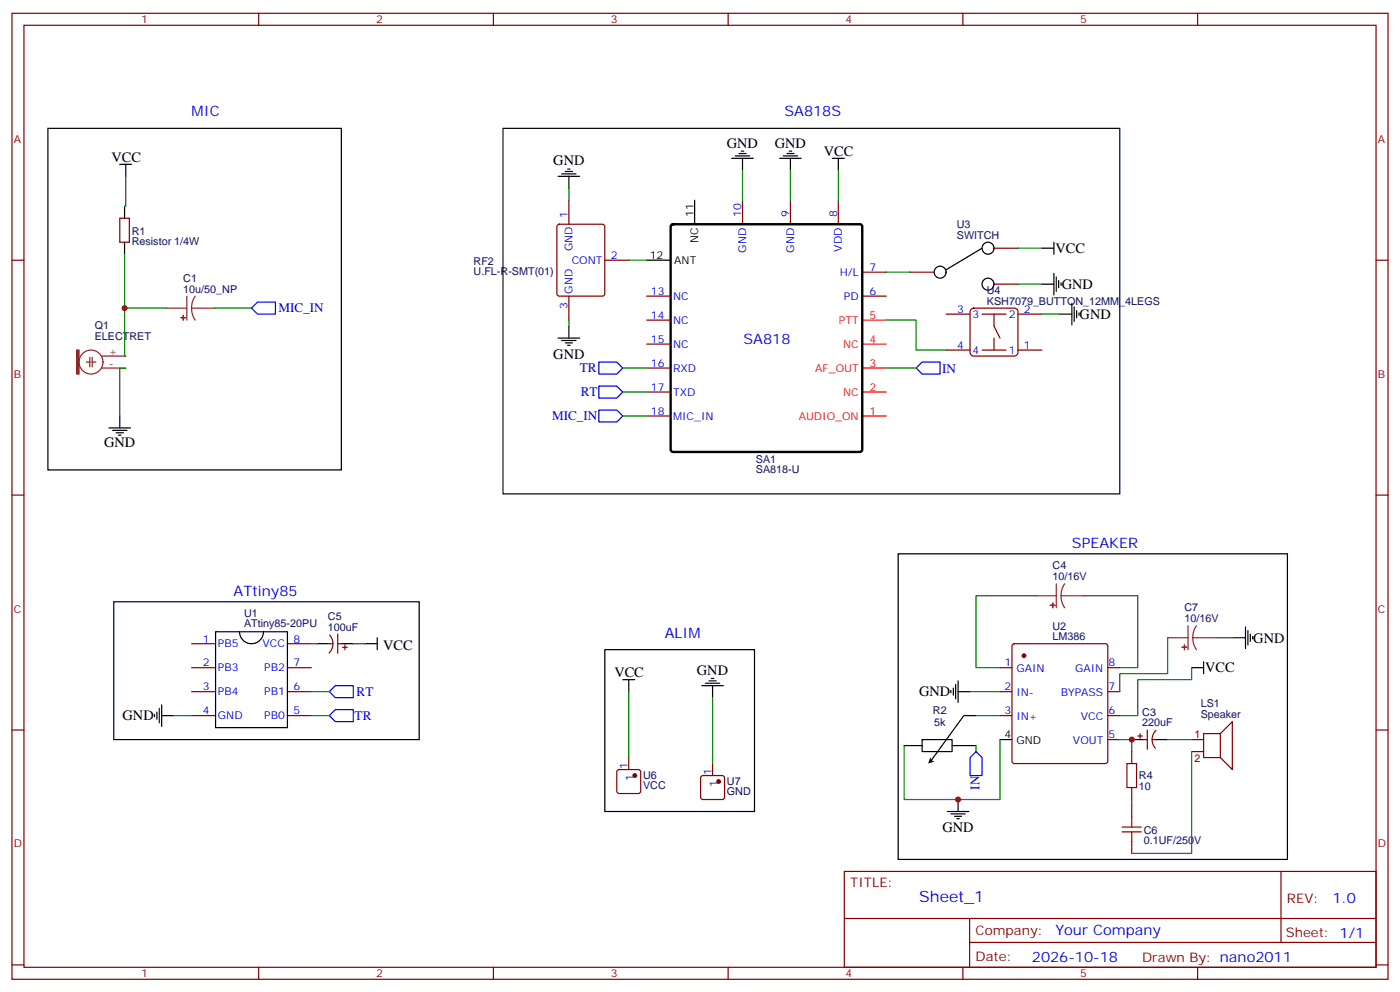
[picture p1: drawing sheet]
<svg xmlns="http://www.w3.org/2000/svg" width="412mm" height="292mm" viewBox="0 0 412 292" stroke-linecap="round" stroke-linejoin="round" font-family="sans-serif">
<g fill="none" stroke="#870000" stroke-width=".35">
<path d="M3.5 3.9h405.4v284.4h-405.4zM7.1 7.4h398.2v277.3h-398.2zM76.2 3.9v3.5M145.3 3.9v3.5M214.5 3.9v3.5M283.6 3.9v3.5M352.8 3.9v3.5M167.6 58.9v7.1M218.7 58.9v7.1M232.8 58.9v7.1M246.9 58.9v7.1M3.5 76.6h3.6"/>
<path d="M35.3 64.2h2.8v7.1h-2.8zM164.3 66.2l.4-.2h12.7l.7 .4 .1 20.1-.5 .6-13 .1-.6-.5-.1-20zM178.2 76.6h7M292.8 73.1h7.1M405.3 76.6h3.6M167.6 87.2v7M190.5 87.2h7.1M190.5 94.2h7.1M254 87.2h7.1M254 80.1h7.1M268.1 80.1h7.1M278.7 92.5h7.1"/>
<path d="M286 91.1l.8-.4h12l.6 .2 .5 .9v12l-.3 .6-.8 .4h-12l-.6-.2-.4-.8v-12zM289.3 92.5h7M292.8 83.6h7.1M292.8 92.5v3.5l1.8 3.5M292.8 99.5v3.5M299.9 92.5h7M190.5 101.3h7.1M190.5 108.3h7.1M190.5 115.4h7.1M278.7 103h7.1M289.3 103h7M299.9 103h7"/>
<path d="M190.5 122.4h7.1M3.5 145.7h3.6M405.3 145.7h3.6M56.4 189.5h7.1M56.4 196.5h7.1M84.7 189.5h7M84.7 196.5h7M97 189.5h1.1M97.1 186.9a3.8 3.8 0 0 1-.2 5.3M99.5 189.5h1M99.5 186.7v5.6M100.9 190.5h1.4"/>
<path d="M101.6 189.8v1.4M294.6 196.5h3.5M298.3 189.7l.5-.2h26.8l.5 .2 .2 .5v33.8l-.2 .5-.5 .3h-26.8l-.5-.3-.2-.5v-33.8zM326.3 196.5h3.5M3.5 214.9h3.6M56.4 203.6h7.1M56.4 210.6h7.1M84.7 203.6h7M84.7 210.6h7M294.6 203.6h3.5M294.6 210.6h3.5M326.3 203.6h3.5"/>
<path d="M326.3 210.6h3.5M326.3 217.7h3.5M335.1 216.6h1.4M335.8 215.9v1.4M336.9 217.7h1.1M338 214.9v5.6M339.4 217.7h1M340.5 215a3.8 3.8 0 0 0-.2 5.2M405.3 214.9h3.6M181.9 226.7l.5-.2h5.6l.5 .2 .2 .5v5.7l-.2 .5-.5 .2h-5.6l-.5-.3-.2-.4v-5.7zM185.2 223v3.5M206.6 228.5l.5-.2h5.6l.5 .2 .2 .5v5.6l-.2 .5-.5 .2h-5.6l-.5-.2-.2-.5v-5.6z"/>
<path d="M209.9 224.8v3.5M333.4 221.2v3.6M333.4 231.8v3.5M333.4 237.1v3.5M248.7 256.5h156.6v28.2h-156.6zM333.4 247.7v3.5M377.3 256.5v20.9M248.7 270.4h156.5M285.6 277.4h119.6M285.6 270.4v14.1M3.5 284h3.6M76.2 284.7v3.6"/>
<path d="M145.3 284.7v3.6M214.5 284.7v3.6M283.6 284.7v3.6M352.8 284.7v3.6M405.3 284h3.6"/>
</g>
<path d="M254 94.2h7.1M254 115.4h7.1M254 108.3h7.1M254 101.3h7.1M254 122.4h7.1" fill="none" stroke="#f00" stroke-width=".35"/>
<g fill="none" stroke="#000" stroke-width=".35">
<path d="M14.1 37.8h86.4v100.5h-86.4zM148.2 37.8h181.6v107.6h-181.6zM35.3 48.4h3.5M37 48.4v3.5M164.4 51.9h6.3M165.5 51.2h4.2M166.5 50.5h2.1M167.2 49.8h.7M167.6 51.9v3.5M204.6 58.9v7.1M215.5 46.6h6.4M216.6 45.9h4.2"/>
<path d="M217.7 45.2h2.1M218.4 44.5h.7M218.7 46.6v3.5M229.7 46.6h6.3M230.7 45.9h4.2M231.8 45.2h2.1M232.5 44.5h.7M232.8 46.6v3.5M245.2 46.6h3.5M246.9 46.6v3.5M36.7 60.7v3.5M36.7 71.3v3.5"/>
<path d="M190.5 76.6h7.1M289.3 73.1l-10.6 6.3M306.9 73.1h3.5M310.4 71.3v3.5M164.4 99.5h6.3M167.6 96v3.5M306.9 83.6h3.5M310.4 80.5v6.3M311.1 81.5v4.3M311.9 82.6v2.1M312.2 92.5h3.5M312.6 83.3v.7"/>
<path d="M315.7 89.3v6.3M316.4 90.3v4.3M317.1 91.4v2.1M317.9 92.1v.7M165.5 100.2h4.2M166.5 100.9h2.1M167.2 101.6h.7M32.1 126h6.4M33.2 126.7h4.2M34.2 127.4h2.1M34.9 128.1h.7M35.3 122.4v3.6"/>
<path d="M33.5 177.1h90v40.6h-90zM264.6 163h114.6v90h-114.6zM63.5 185.9h21.2v28.3h-21.2zM70.6 185.9a3.5 3.5 0 0 0 3.5 3.6 3.5 3.5 0 0 0 3.5-3.6M93.5 189.5h3.5M100.5 189.5h3.6M107.6 189.5h3.5M111.1 187.7v3.5M178.2 191.2h44v47.7h-44zM209.5 199.7h.8M351 196.5h3.5M354.5 194.8v3.5"/>
<path d="M363.4 187.7h3.5M366.9 184.5v6.4M367.6 185.6v4.2M368.3 186.7v2.1M369 187.4v.7M45.5 210.3v.7M46.2 209.6v2.1M46.9 208.5v4.3M47.6 210.6h3.6M47.6 207.5v6.3M183.4 200.1h3.6M185.2 200.1v3.5"/>
<path d="M206.7 201.8h6.4M207.8 201.1h4.2M208.8 200.4h2.2M209.9 201.8v3.6M266.3 219.5h5.3M271.6 217.7h8.9v3.5h-8.9zM280.1 203.2v.7M280.5 219.5h7M280.8 202.5v2.1M281.5 201.5v4.2M282.2 200.4v6.4M282.2 203.6h3.6"/>
<path d="M283.9 210.7l-10 13.6M284 210.6h3.5M294.6 217.7h3.5M333.4 217.7h3.5M340.4 217.7h3.6M279 238.9h6.4M280.1 239.6h4.2M282.2 235.3v3.6M281.2 240.3h2.1M281.9 241h.7"/>
<circle cx="291" cy="73.1" r="1.76"/>
<circle cx="276.9" cy="80.1" r="1.76"/>
<circle cx="291" cy="83.6" r="1.76"/>
</g>
<path d="M197.8 66.2l.5-.2h55l.5 .2 .2 .5v65.6l-.2 .5-.5 .2h-55l-.5-.2-.2-.5v-65.6z" fill="none" stroke="#000" stroke-width=".71"/>
<g fill="#8c2424" stroke="#8c2424" stroke-width=".35">
<path d="M53.3 93.5h1.4z"/>
<path d="M54 92.8v1.4z"/>
<path d="M22.6 103h.7v7.1h-.7z"/>
<path d="M309.4 178.2h1.4z"/>
<path d="M310.1 177.5v1.4z"/>
<path d="M348.2 190.5h1.4z"/>
<path d="M348.9 189.8v1.4z"/>
</g>
<g fill="none" stroke="#8c2424" stroke-width=".35">
<path d="M49 90.7h6M55 87.2v7M56.4 90.7l.3 1.9 .8 1.6M56.4 90.7h6.7M57.5 87.2l-.8 1.6-.3 1.9M25.4 106.6h1.1M26.5 105.2v2.8M27.2 106.6h1M27.2 105.2v2.8M30 108.3h7M30 104.8h7M305.2 175.4h5.9"/>
<path d="M311.1 171.8v7.1M312.6 175.4l.2 1.8 .8 1.7M312.6 175.4h6.7M313.6 171.8l-.8 1.7-.2 1.9M344 187.7h6M350 184.2v7M351.4 187.7l.2 1.9 .8 1.6M351.4 187.7h6.7M352.4 184.2l-.8 1.7-.2 1.8"/>
<circle cx="26.8" cy="106.6" r="3.5"/>
</g>
<g fill="none" stroke="#008700" stroke-width=".35">
<path d="M37 51.9v8.8h-.3M167.6 55.4v3.5M218.7 50.1v8.8M232.8 50.1v8.8M246.9 50.1v8.8M36.7 74.8v30h.3M185.2 76.6h5.3M299.9 73.1h7M36.7 90.7h12.3M63.1 90.7h11M167.6 94.2v1.8M261.1 94.2h8.8v8.8h8.8"/>
<path d="M261.1 80.1h7M299.9 83.6h7M306.9 92.5h5.3M37 108.3h-1.7v14.1M183.4 115.4h7.1M183.4 108.3h7.1M261.1 108.3h8.8M183.4 122.4h7.1M305.2 175.4h-17.7v21.1h7.1M319.3 175.4h15.8v21.1h-5.3M91.7 189.5h1.8M104.1 189.5h3.5"/>
<path d="M344 187.7v10.6h-14.2v5.3M351 196.5v3.6h-15.9v10.5h-5.3M358.1 187.7h5.3M51.2 210.6h5.2M91.7 210.6h5.3M91.7 203.6h5.3M185.2 203.6v19.4M209.9 205.4v19.4M285.8 203.6h8.8M287.5 210.6h7.1M287.5 219.5v1.7M294.6 217.7v17.6h-28.3v-15.8"/>
<path d="M329.8 217.7h3.6v3.5M344 217.7h7M333.4 235.3v1.8M351 221.2v30h-17.6"/>
</g>
<g fill="#870000" stroke="#870000" stroke-width=".35">
<circle cx="301.6" cy="193" r=".53"/>
<circle cx="187" cy="228.3" r=".53"/>
<circle cx="211.7" cy="230" r=".53"/>
</g>
<path d="M274 222.9l.3 .9 1 .3-1.9 .7z" fill="#000"/>
<path d="M351 217.7h3.5M354.5 215.9h5v7.1h-5zM359.5 215.9l3.5-3.5v14.1l-3.5-3.5M351 221.2h3.5" fill="none" stroke="#850000" stroke-width=".35"/>
<path d="M74.1 90.7l1.7-1.8h5.3v3.6h-5.3zM176.4 113.6h5.3l1.7 1.8-1.7 1.8h-5.3zM176.4 106.6h5.3l1.7 1.7-1.7 1.8h-5.3zM269.9 108.3l1.7-1.7h5.3v3.5h-5.3zM176.4 120.7h5.3l1.7 1.7-1.7 1.8h-5.3zM97 210.6l1.8-1.7h5.3v3.5h-5.3zM97 203.6l1.8-1.8h5.3v3.6h-5.3zM287.5 221.2l1.8 1.8v5.3h-3.5v-5.3z" fill="none" stroke="#00f" stroke-width=".35"/>
<path d="M332 224.8h2.8v7h-2.8zM330.6 243.5h5.6M330.6 244.9h5.6M333.4 240.6v2.9M333.4 244.9v2.8" fill="none" stroke="#a10000" stroke-width=".35"/>
<g fill="#c00">
<circle cx="36.7" cy="90.7" r=".88"/>
<circle cx="282.2" cy="235.3" r=".88"/>
<circle cx="333.4" cy="217.7" r=".88"/>
</g>
<text font-size="4.6" fill="#00f" x="270.8" y="265.5">Sheet_1</text>
<g font-size="4.2" fill="#00f">
<text x="56.4" y="34.3">MIC</text>
<text x="231.1" y="34.3">SA818S</text>
<text x="219" y="101.1">SA818</text>
<text x="315.7" y="161.3">SPEAKER</text>
<text x="68.8" y="175.4">ATtiny85</text>
<text x="195.8" y="187.7">ALIM</text>
<text x="392.5" y="265.8">1.0</text>
<text x="310.9" y="275.3">Your Company</text>
<text x="304" y="283.1">2026-10-18</text>
</g>
<g font-size="4.2">
<text x="32.8" y="47.7">VCC</text>
<text x="214.1" y="43.5">GND</text>
<text x="228.2" y="43.5">GND</text>
<text x="242.7" y="45.9">VCC</text>
<text x="163" y="48.6">GND</text>
<text x="310.9" y="74.5">VCC</text>
<text x="312.7" y="85.1">GND</text>
<text x="318" y="93.9">GND</text>
<text x="163" y="105.6">GND</text>
<text x="30.7" y="131.6">GND</text>
<text x="112.9" y="191.2">VCC</text>
<text x="369.2" y="189.2">GND</text>
<text x="355" y="197.9">VCC</text>
<text x="181" y="199.4">VCC</text>
<text x="205.3" y="198.7">GND</text>
<text x="270.8" y="205">GND</text>
<text x="36.1" y="212.1">GND</text>
<text x="277.6" y="244.9">GND</text>
</g>
<g font-size="3.9" fill="#00f">
<text x="82" y="92">MIC_IN</text>
<text x="170.8" y="109.6">TR</text>
<text x="277.5" y="109.7">IN</text>
<text x="171.1" y="116.6">RT</text>
<text x="162.6" y="123.6">MIC_IN</text>
<text x="105.1" y="204.9">RT</text>
<text x="104.5" y="211.9">TR</text>
<text x="288.6" y="232.4" transform="rotate(-90 288.6 232.4)">IN</text>
</g>
<g font-size="3.9" fill="#800">
<text x="250.5" y="261.1">TITLE:</text>
<text x="379.1" y="265.8">REV:</text>
<text x="287.4" y="275.3">Company:</text>
<text x="378.7" y="275.9">Sheet: 1/1</text>
<text x="287.4" y="283">Date:</text>
<text x="336.4" y="283.1">Drawn By: nano2011</text>
</g>
<g font-size="3.2" fill="#800">
<text x="41.6" y="6.9">1</text>
<text x="110.8" y="6.9">2</text>
<text x="179.9" y="6.9">3</text>
<text x="249.1" y="6.9">4</text>
<text x="318.2" y="6.9">5</text>
<text x="4.1" y="42">A</text>
<text x="405.9" y="42">A</text>
<text x="4.1" y="111.2">B</text>
<text x="405.9" y="111.2">B</text>
<text x="4.1" y="180.3">C</text>
<text x="405.9" y="180.3">C</text>
<text x="4.1" y="249.4">D</text>
<text x="405.9" y="249.4">D</text>
<text x="41.6" y="287.7">1</text>
<text x="110.8" y="287.7">2</text>
<text x="179.9" y="287.7">3</text>
<text x="249.1" y="287.7">4</text>
<text x="318.2" y="287.7">5</text>
</g>
<g font-size="3.2" fill="#00f">
<text x="167.2" y="64.2" transform="rotate(-90 167.2 64.2)">1</text>
<text x="218.4" y="63.9" transform="rotate(-90 218.4 63.9)">10</text>
<text x="232.5" y="63.9" transform="rotate(-90 232.5 63.9)">9</text>
<text x="246.6" y="63.9" transform="rotate(-90 246.6 63.9)">8</text>
<text x="168.4" y="77.6">CONT</text>
<text x="168.6" y="74" transform="rotate(-90 168.6 74)">GND</text>
<text x="179.9" y="76.2">2</text>
<text x="219.8" y="74.3" transform="rotate(-90 219.8 74.3)">GND</text>
<text x="233.9" y="74.3" transform="rotate(-90 233.9 74.3)">GND</text>
<text x="248" y="74.1" transform="rotate(-90 248 74.1)">VDD</text>
<text x="247.4" y="81.2">H/L</text>
<text x="256.1" y="79.8">7</text>
<text x="168.6" y="86.5" transform="rotate(-90 168.6 86.5)">GND</text>
<text x="191.8" y="86.8">13</text>
<text x="198.3" y="88.2">NC</text>
<text x="248.6" y="88.2">PD</text>
<text x="256.1" y="86.8">6</text>
<text x="167.2" y="91" transform="rotate(-90 167.2 91)">3</text>
<text x="191.8" y="93.9">14</text>
<text x="198.3" y="95.3">NC</text>
<text x="282" y="92.1">3</text>
<text x="286.5" y="93.5">3</text>
<text x="297.1" y="93.5">2</text>
<text x="301.6" y="92.1">2</text>
<text x="191.8" y="100.9">15</text>
<text x="191.8" y="108">16</text>
<text x="198.3" y="102.3">NC</text>
<text x="282" y="102.7">4</text>
<text x="286.5" y="104.1">4</text>
<text x="297.1" y="104.1">1</text>
<text x="301.6" y="102.7">1</text>
<text x="198.3" y="109.4">RXD</text>
<text x="191.8" y="115">17</text>
<text x="198.3" y="116.5">TXD</text>
<text x="191.8" y="122.1">18</text>
<text x="198.3" y="123.5">MIC_IN</text>
<text x="59.7" y="189.1">1</text>
<text x="64.2" y="190.5">PB5</text>
<text x="77.4" y="190.5">VCC</text>
<text x="86.4" y="189.1">8</text>
<text x="59.7" y="196.2">2</text>
<text x="64.2" y="197.6">PB3</text>
<text x="77.9" y="197.6">PB2</text>
<text x="86.4" y="196.2">7</text>
<text x="295.9" y="196.2">1</text>
<text x="299.4" y="197.9">GAIN</text>
<text x="316.7" y="197.9">GAIN</text>
<text x="326.5" y="196.2">8</text>
<text x="59.7" y="203.2">3</text>
<text x="86.4" y="203.2">6</text>
<text x="295.9" y="203.2">2</text>
<text x="326.5" y="203.2">7</text>
<text x="64.2" y="204.6">PB4</text>
<text x="77.9" y="204.6">PB1</text>
<text x="299.4" y="205">IN-</text>
<text x="312.5" y="205">BYPASS</text>
<text x="59.7" y="210.3">4</text>
<text x="64.2" y="211.7">GND</text>
<text x="77.9" y="211.7">PB0</text>
<text x="86.4" y="210.3">5</text>
<text x="295.9" y="210.3">3</text>
<text x="299.4" y="212.1">IN+</text>
<text x="318.4" y="212.1">VCC</text>
<text x="326.5" y="210.3">6</text>
<text x="316.1" y="219.1">VOUT</text>
<text x="326.5" y="217.3">5</text>
<text x="184.9" y="226.3" transform="rotate(-90 184.9 226.3)">1</text>
<text x="186.6" y="229.8" transform="rotate(-90 186.6 229.8)">1</text>
<text x="209.5" y="228.1" transform="rotate(-90 209.5 228.1)">1</text>
<text x="211.3" y="231.6" transform="rotate(-90 211.3 231.6)">1</text>
</g>
<g font-size="3.2">
<text x="204.3" y="63.9" transform="rotate(-90 204.3 63.9)">11</text>
<text x="205.7" y="71.7" transform="rotate(-90 205.7 71.7)">NC</text>
<text x="191.4" y="76.2">12</text>
<text x="198.6" y="77.6">ANT</text>
<text x="295.9" y="217.3">4</text>
<text x="299.4" y="219.1">GND</text>
</g>
<g font-size="3.2" fill="#000080">
<text x="38.8" y="69">R1</text>
<text x="281.9" y="70.2">SWITCH</text>
<text x="281.9" y="67">U3</text>
<text x="38.8" y="72.1">Resistor 1/4W</text>
<text x="139.5" y="77.9">RF2</text>
<text x="54" y="83.1">C1</text>
<text x="139.5" y="80.9">U.FL-R-SMT(01)</text>
<text x="54" y="86.1">10u/50_NP</text>
<text x="290.7" y="89.6">KSH7079_BUTTON_12MM_4LEGS</text>
<text x="290.7" y="86.6">U4</text>
<text x="27.9" y="100">ELECTRET</text>
<text x="27.9" y="97">Q1</text>
<text x="222.7" y="136.1">SA1</text>
<text x="222.7" y="139.2">SA818-U</text>
<text x="310.1" y="167.6">C4</text>
<text x="310.1" y="170.8">10/16V</text>
<text x="348.9" y="179.9">C7</text>
<text x="71.9" y="184.7">ATtiny85-20PU</text>
<text x="71.9" y="181.6">U1</text>
<text x="96.6" y="185.6">100uF</text>
<text x="96.6" y="182.6">C5</text>
<text x="310" y="185.4">U2</text>
<text x="348.9" y="183.1">10/16V</text>
<text x="310" y="188.4">LM386</text>
<text x="353.7" y="208.1">LS1</text>
<text x="274.8" y="210">R2</text>
<text x="275.2" y="213.6">5k</text>
<text x="336.5" y="213.8">220uF</text>
<text x="336.5" y="210.8">C3</text>
<text x="353.7" y="211.3">Speaker</text>
<text x="189.4" y="232.2">VCC</text>
<text x="189.4" y="229.2">U6</text>
<text x="214.1" y="234">GND</text>
<text x="214.1" y="231">U7</text>
<text x="335.5" y="232.6">10</text>
<text x="335.5" y="229.4">R4</text>
<text x="336.9" y="245.4">C6</text>
<text x="336.9" y="248.5">0.1UF/250V</text>
</g>
<g font-size="3.2" fill="#f00">
<text x="247.1" y="95.3">PTT</text>
<text x="256.1" y="93.9">5</text>
<text x="256.1" y="100.9">4</text>
<text x="248.4" y="102.3">NC</text>
<text x="256.1" y="108">3</text>
<text x="240.2" y="109.4">AF_OUT</text>
<text x="248.4" y="116.5">NC</text>
<text x="256.1" y="115">2</text>
<text x="235.3" y="123.5">AUDIO_ON</text>
<text x="256.1" y="122.1">1</text>
</g>
<g font-size="3.2" fill="#8d2323">
<text x="32.1" y="108">-</text>
<text x="32.1" y="104.5">+</text>
</g>
<g font-size="3.2" fill="#840000">
<text x="351.9" y="217.2">1</text>
<text x="351.9" y="224.2">2</text>
</g>
</svg>
